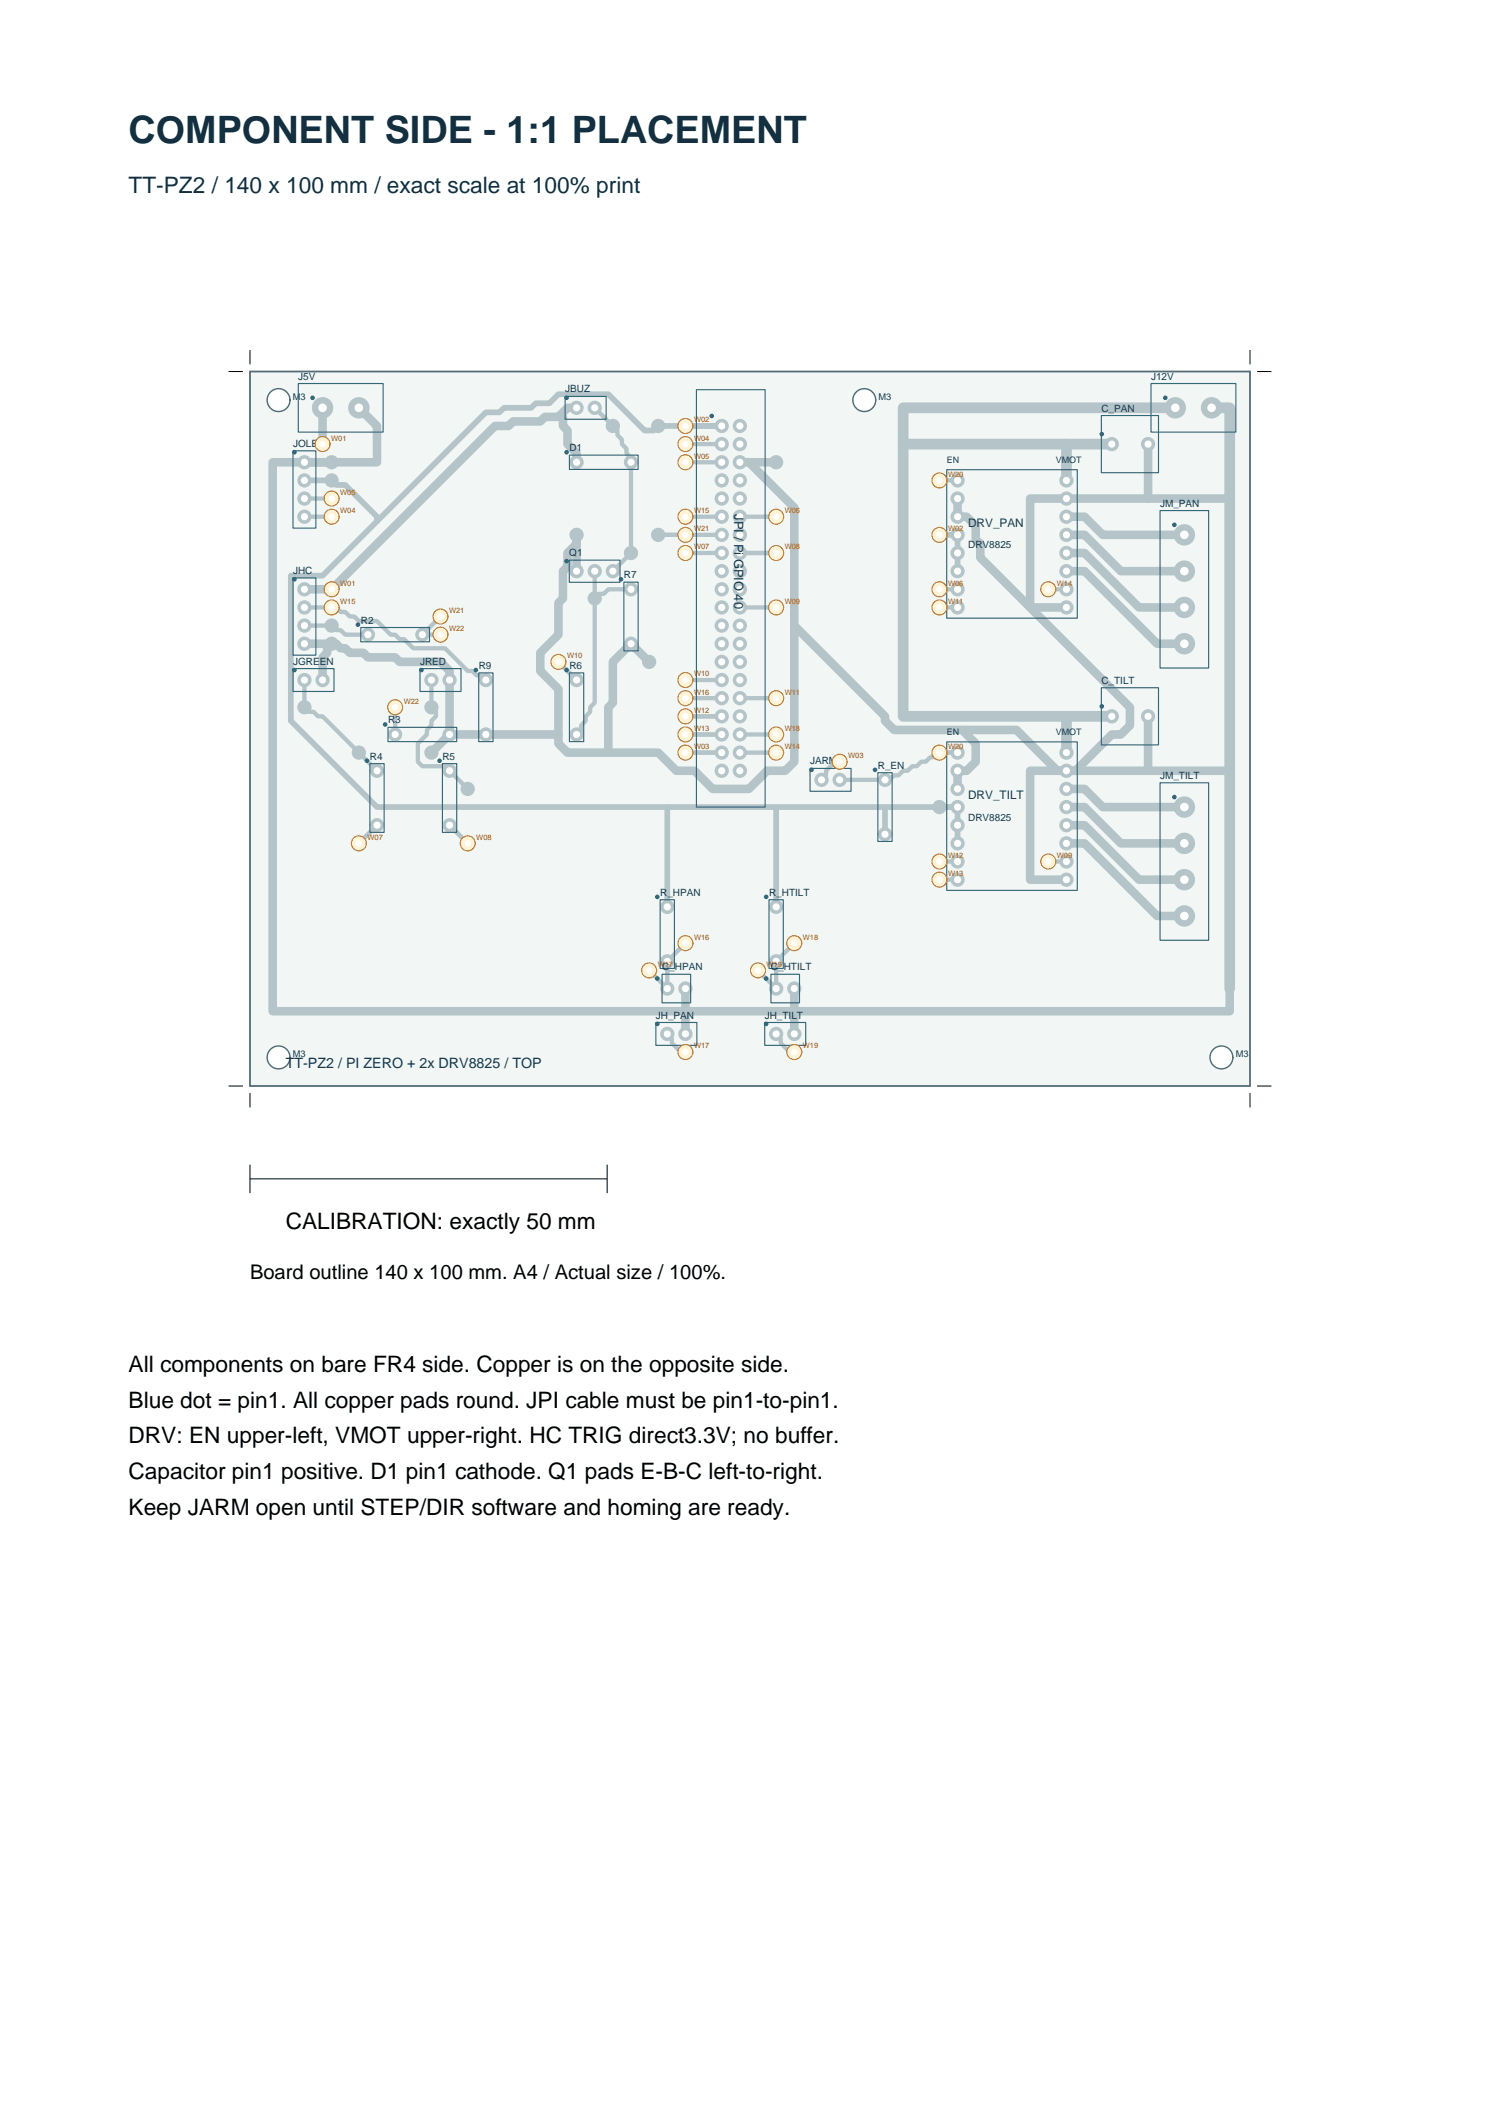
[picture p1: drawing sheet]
<svg xmlns="http://www.w3.org/2000/svg" width="210mm" height="297mm" viewBox="0 0 210 297" stroke-linecap="round" stroke-linejoin="round" font-family="sans-serif">
<path d="M35 52h140v100h-140z" fill-rule="evenodd" fill="#f2f7f5" stroke="#536c77" stroke-width=".25"/>
<path d="M164.5 57.1h-38.1v43.2h22.9v5M169.6 57.1h2.6v81.3M126.4 62.2h22.9v5M149.3 62.2h6.4M149.3 100.3h6.4" fill="none" stroke="#b4c4c8" stroke-width="1.5"/>
<g fill="none" stroke="#b4c4c8" stroke-width="1.2">
<path d="M45.2 57.1v5.1M50.2 57.1l2.6 2.5v5.1h-14.6v76.8h134v-3.1M78.8 58.3v1.3l.7 .7v1.9l1.2 1.2v1.3M80.7 57.1h-1.2l-1.3 1.2h-1.9l-.7 .7h-3.8l-.6 .6h-1.9l-22.2 22.2M42.6 64.7h3.8M103.6 64.7h5.1M104.9 64.7l6.3 6.3v35.6l-1.3 1.3h-2.5l-2.5 2.5h-5.1l-2.6-2.5h-2.5l-2.5-2.6h-12.7l-1.3-1.2v-7.7l-2.6-2.5v-2.5l2.6-2.6v-4.4l.6-.7v-3.8l.7-.6v-1.9l1.2-1.3v-1.2v5M134.1 72.3h1.2l1.3 1.3v1.9l.6 .6v1.9l21 21v2.5l-1.3 1.3h-1.2l-5.1 5.1h-2.6l-5.7-5.7h-17.1l-1.3-1.3v-.6l-12.7-12.7M134.1 69.8v1.9M149.3 72.3h2.5l2.6 2.6h11.4M149.3 74.9h2.5l5.1 5h8.9M149.3 77.4h2.5l7.7 7.6h6.3"/>
<path d="M149.3 79.9h2.5l10.2 10.2h3.8M160.7 62.2v7.6M172.2 69.8h-28v15.2h5.1M42.6 90.1h4.5l.6 .6h.6l.7 .7h1.9l.6 .6h3.8l.7 .6h5.7l1.2 1.3v.6M42.6 82.5h3.8M45.8 90.7v.7l-.6 .6v3.2M62.9 95.2v7M90.9 92.6l-2.6-2.5-2.5 2.5v5.8l-.6 .6v6.3M78.2 102.8h-15.3l-2.5 2.5M134.1 108.5v1.9M134.7 102.2l1.9 1.9v2.5l-1.3 1.3h-1.2M149.3 110.4h2.5l2.6 2.6h11.4"/>
<path d="M149.3 113h2.5l5.1 5h8.9M149.3 115.5h2.5l7.7 7.6h6.3M149.3 118h2.5l10.2 10.2h3.8M160.7 100.3v7.6M172.2 107.9h-28v15.2h5.1M96 138.4v6.3M111.2 138.4v6.3"/>
</g>
<path d="M92.2 59.6h8.8M42.6 67.2h3.8l.7 .7h1.2l4.5 4.4v.7M91.5 60.3h-1.3l-5-5.1h-7l-1.3 1.2h-1.9l-.6 .7h-3.8l-.7 .6h-1.9l-22.8 22.9h-4.5v20.3l12.1 12.1h81.3h-2.6M131.5 74.9h2.6M134.1 75.5v1.9M134.1 78v1.9M93.4 113v13.9M108.7 113v13.9M123.9 113v3.8M134.1 113.6v1.9M134.1 116.1v1.9" fill="none" stroke="#b4c4c8" stroke-width=".8"/>
<g fill="none" stroke="#b4c4c8" stroke-width=".6">
<path d="M83.3 57.1l2.5 2.5M42.6 72.3h3.8M42.6 69.8h3.8M83.3 79.9v18.5l-.7 .6v.6l-.6 .7v.6l-.6 .6v.7M86.4 60.3v.6l.7 .6v.7l.6 .6v.6l.6 .7v.6M88.3 65.3v12.1l-2.5 2.5M92.2 74.9h8.8M96 62.2h5M96 64.7h5M96 72.3h5M96 77.4h5M103.6 72.3h5.1"/>
<path d="M103.6 77.4h5.1M131.5 67.2h2.6M42.6 85h4.5l.6 .7h.6l.7 .6h.6l.6 .6h2.6l1.9 1.9h.6l.7 .7h.6l1.3 1.2h4.4l3.2 3.2h.6l.7 .6h.6l.6 .7M42.6 87.6h3.8M42.6 95.2v3.8M43.3 99.6h.6l.6 .7h.7l7.6 7.6M47.1 88.2h.6l.6 .6h3.2M55.3 99v3.8M60.4 95.2v3.8M61 99.6v.7l-.6 .6v.6l-.6 .7v.6l-1.3 1.3v2.5l.6 .6h3.2l3.2 3.2M61.7 86.3l-2.6 2.5h2.6M78.2 92.6l2.5 2.6"/>
<path d="M88.3 82.5h-3.1l-.7 .6h-.6M96 95.2h5M96 97.7h5M103.6 85h5.1M103.6 97.7h5.1M131.5 85h2.6M131.5 82.5h2.6M146.8 82.5h2.5M52.8 115.5l-2.6 2.5M62.9 115.5l2.6 2.5M96 100.3h5M96 102.8h5"/>
<path d="M96 105.3h5M103.6 102.8h5.1M103.6 105.3h5.1M117.6 106.6h-.7l-1.3 1.3v.6l-.6 .6M117.6 109.1h5.7M130.9 106h-.6l-.7 .6h-.6l-.7 .6h-.6l-.6 .7h-.7l-.6 .6h-.6l-.7 .6h-.6M131.5 105.3h2.6M93.4 135.2v3.2l-2.5-2.6M96 132l-2.6 2.6M108.7 135.2v3.2l-2.6-2.6M111.2 132l-2.5 2.6M131.5 120.6h2.6"/>
<path d="M131.5 123.1h2.6M146.8 120.6h2.5M93.4 144.7l.7 .6v.7l1.2 1.3h.7M108.7 144.7l.6 .6v.7l1.3 1.3h.6"/>
</g>
<circle cx="101" cy="59.6" r="1" fill="#b4c4c8"/>
<circle cx="101" cy="59.6" r=".5" fill="#fff"/>
<circle cx="103.6" cy="59.6" r="1" fill="#b4c4c8"/>
<circle cx="103.6" cy="59.6" r=".5" fill="#fff"/>
<circle cx="101" cy="62.2" r="1" fill="#b4c4c8"/>
<circle cx="101" cy="62.2" r=".5" fill="#fff"/>
<circle cx="103.6" cy="62.2" r="1" fill="#b4c4c8"/>
<circle cx="103.6" cy="62.2" r=".5" fill="#fff"/>
<circle cx="101" cy="64.7" r="1" fill="#b4c4c8"/>
<circle cx="101" cy="64.7" r=".5" fill="#fff"/>
<circle cx="103.6" cy="64.7" r="1" fill="#b4c4c8"/>
<circle cx="103.6" cy="64.7" r=".5" fill="#fff"/>
<circle cx="101" cy="67.2" r="1" fill="#b4c4c8"/>
<circle cx="101" cy="67.2" r=".5" fill="#fff"/>
<circle cx="103.6" cy="67.2" r="1" fill="#b4c4c8"/>
<circle cx="103.6" cy="67.2" r=".5" fill="#fff"/>
<circle cx="101" cy="69.8" r="1" fill="#b4c4c8"/>
<circle cx="101" cy="69.8" r=".5" fill="#fff"/>
<circle cx="103.6" cy="69.8" r="1" fill="#b4c4c8"/>
<circle cx="103.6" cy="69.8" r=".5" fill="#fff"/>
<circle cx="101" cy="72.3" r="1" fill="#b4c4c8"/>
<circle cx="101" cy="72.3" r=".5" fill="#fff"/>
<circle cx="103.6" cy="72.3" r="1" fill="#b4c4c8"/>
<circle cx="103.6" cy="72.3" r=".5" fill="#fff"/>
<circle cx="101" cy="74.9" r="1" fill="#b4c4c8"/>
<circle cx="101" cy="74.9" r=".5" fill="#fff"/>
<circle cx="103.6" cy="74.9" r="1" fill="#b4c4c8"/>
<circle cx="103.6" cy="74.9" r=".5" fill="#fff"/>
<circle cx="101" cy="77.4" r="1" fill="#b4c4c8"/>
<circle cx="101" cy="77.4" r=".5" fill="#fff"/>
<circle cx="103.6" cy="77.4" r="1" fill="#b4c4c8"/>
<circle cx="103.6" cy="77.4" r=".5" fill="#fff"/>
<circle cx="101" cy="79.9" r="1" fill="#b4c4c8"/>
<circle cx="101" cy="79.9" r=".5" fill="#fff"/>
<circle cx="103.6" cy="79.9" r="1" fill="#b4c4c8"/>
<circle cx="103.6" cy="79.9" r=".5" fill="#fff"/>
<circle cx="101" cy="82.5" r="1" fill="#b4c4c8"/>
<circle cx="101" cy="82.5" r=".5" fill="#fff"/>
<circle cx="103.6" cy="82.5" r="1" fill="#b4c4c8"/>
<circle cx="103.6" cy="82.5" r=".5" fill="#fff"/>
<circle cx="101" cy="85" r="1" fill="#b4c4c8"/>
<circle cx="101" cy="85" r=".5" fill="#fff"/>
<circle cx="103.6" cy="85" r="1" fill="#b4c4c8"/>
<circle cx="103.6" cy="85" r=".5" fill="#fff"/>
<circle cx="101" cy="87.6" r="1" fill="#b4c4c8"/>
<circle cx="101" cy="87.6" r=".5" fill="#fff"/>
<circle cx="103.6" cy="87.6" r="1" fill="#b4c4c8"/>
<circle cx="103.6" cy="87.6" r=".5" fill="#fff"/>
<circle cx="101" cy="90.1" r="1" fill="#b4c4c8"/>
<circle cx="101" cy="90.1" r=".5" fill="#fff"/>
<circle cx="103.6" cy="90.1" r="1" fill="#b4c4c8"/>
<circle cx="103.6" cy="90.1" r=".5" fill="#fff"/>
<circle cx="101" cy="92.6" r="1" fill="#b4c4c8"/>
<circle cx="101" cy="92.6" r=".5" fill="#fff"/>
<circle cx="103.6" cy="92.6" r="1" fill="#b4c4c8"/>
<circle cx="103.6" cy="92.6" r=".5" fill="#fff"/>
<circle cx="101" cy="95.2" r="1" fill="#b4c4c8"/>
<circle cx="101" cy="95.2" r=".5" fill="#fff"/>
<circle cx="103.6" cy="95.2" r="1" fill="#b4c4c8"/>
<circle cx="103.6" cy="95.2" r=".5" fill="#fff"/>
<circle cx="101" cy="97.7" r="1" fill="#b4c4c8"/>
<circle cx="101" cy="97.7" r=".5" fill="#fff"/>
<circle cx="103.6" cy="97.7" r="1" fill="#b4c4c8"/>
<circle cx="103.6" cy="97.7" r=".5" fill="#fff"/>
<circle cx="101" cy="100.3" r="1" fill="#b4c4c8"/>
<circle cx="101" cy="100.3" r=".5" fill="#fff"/>
<circle cx="103.6" cy="100.3" r="1" fill="#b4c4c8"/>
<circle cx="103.6" cy="100.3" r=".5" fill="#fff"/>
<circle cx="101" cy="102.8" r="1" fill="#b4c4c8"/>
<circle cx="101" cy="102.8" r=".5" fill="#fff"/>
<circle cx="103.6" cy="102.8" r="1" fill="#b4c4c8"/>
<circle cx="103.6" cy="102.8" r=".5" fill="#fff"/>
<circle cx="101" cy="105.3" r="1" fill="#b4c4c8"/>
<circle cx="101" cy="105.3" r=".5" fill="#fff"/>
<circle cx="103.6" cy="105.3" r="1" fill="#b4c4c8"/>
<circle cx="103.6" cy="105.3" r=".5" fill="#fff"/>
<circle cx="101" cy="107.9" r="1" fill="#b4c4c8"/>
<circle cx="101" cy="107.9" r=".5" fill="#fff"/>
<circle cx="103.6" cy="107.9" r="1" fill="#b4c4c8"/>
<circle cx="103.6" cy="107.9" r=".5" fill="#fff"/>
<circle cx="45.2" cy="57.1" r="1.5" fill="#b4c4c8"/>
<circle cx="45.2" cy="57.1" r=".6" fill="#fff"/>
<circle cx="50.2" cy="57.1" r="1.5" fill="#b4c4c8"/>
<circle cx="50.2" cy="57.1" r=".6" fill="#fff"/>
<circle cx="164.5" cy="57.1" r="1.5" fill="#b4c4c8"/>
<circle cx="164.5" cy="57.1" r=".6" fill="#fff"/>
<circle cx="169.6" cy="57.1" r="1.5" fill="#b4c4c8"/>
<circle cx="169.6" cy="57.1" r=".6" fill="#fff"/>
<circle cx="42.6" cy="64.7" r="1" fill="#b4c4c8"/>
<circle cx="42.6" cy="64.7" r=".5" fill="#fff"/>
<circle cx="42.6" cy="67.2" r="1" fill="#b4c4c8"/>
<circle cx="42.6" cy="67.2" r=".5" fill="#fff"/>
<circle cx="42.6" cy="69.8" r="1" fill="#b4c4c8"/>
<circle cx="42.6" cy="69.8" r=".5" fill="#fff"/>
<circle cx="42.6" cy="72.3" r="1" fill="#b4c4c8"/>
<circle cx="42.6" cy="72.3" r=".5" fill="#fff"/>
<circle cx="42.6" cy="82.5" r="1" fill="#b4c4c8"/>
<circle cx="42.6" cy="82.5" r=".5" fill="#fff"/>
<circle cx="42.6" cy="85" r="1" fill="#b4c4c8"/>
<circle cx="42.6" cy="85" r=".5" fill="#fff"/>
<circle cx="42.6" cy="87.6" r="1" fill="#b4c4c8"/>
<circle cx="42.6" cy="87.6" r=".5" fill="#fff"/>
<circle cx="42.6" cy="90.1" r="1" fill="#b4c4c8"/>
<circle cx="42.6" cy="90.1" r=".5" fill="#fff"/>
<circle cx="42.6" cy="95.2" r="1" fill="#b4c4c8"/>
<circle cx="42.6" cy="95.2" r=".5" fill="#fff"/>
<circle cx="45.2" cy="95.2" r="1" fill="#b4c4c8"/>
<circle cx="45.2" cy="95.2" r=".5" fill="#fff"/>
<circle cx="60.4" cy="95.2" r="1" fill="#b4c4c8"/>
<circle cx="60.4" cy="95.2" r=".5" fill="#fff"/>
<circle cx="62.9" cy="95.2" r="1" fill="#b4c4c8"/>
<circle cx="62.9" cy="95.2" r=".5" fill="#fff"/>
<circle cx="80.7" cy="57.1" r="1" fill="#b4c4c8"/>
<circle cx="80.7" cy="57.1" r=".5" fill="#fff"/>
<circle cx="83.3" cy="57.1" r="1" fill="#b4c4c8"/>
<circle cx="83.3" cy="57.1" r=".5" fill="#fff"/>
<circle cx="51.5" cy="88.8" r="1" fill="#b4c4c8"/>
<circle cx="51.5" cy="88.8" r=".5" fill="#fff"/>
<circle cx="59.1" cy="88.8" r="1" fill="#b4c4c8"/>
<circle cx="59.1" cy="88.8" r=".5" fill="#fff"/>
<circle cx="55.3" cy="102.8" r="1" fill="#b4c4c8"/>
<circle cx="55.3" cy="102.8" r=".5" fill="#fff"/>
<circle cx="62.9" cy="102.8" r="1" fill="#b4c4c8"/>
<circle cx="62.9" cy="102.8" r=".5" fill="#fff"/>
<circle cx="52.8" cy="107.9" r="1" fill="#b4c4c8"/>
<circle cx="52.8" cy="107.9" r=".5" fill="#fff"/>
<circle cx="52.8" cy="115.5" r="1" fill="#b4c4c8"/>
<circle cx="52.8" cy="115.5" r=".5" fill="#fff"/>
<circle cx="62.9" cy="107.9" r="1" fill="#b4c4c8"/>
<circle cx="62.9" cy="107.9" r=".5" fill="#fff"/>
<circle cx="62.9" cy="115.5" r="1" fill="#b4c4c8"/>
<circle cx="62.9" cy="115.5" r=".5" fill="#fff"/>
<circle cx="80.7" cy="95.2" r="1" fill="#b4c4c8"/>
<circle cx="80.7" cy="95.2" r=".5" fill="#fff"/>
<circle cx="80.7" cy="102.8" r="1" fill="#b4c4c8"/>
<circle cx="80.7" cy="102.8" r=".5" fill="#fff"/>
<circle cx="88.3" cy="82.5" r="1" fill="#b4c4c8"/>
<circle cx="88.3" cy="82.5" r=".5" fill="#fff"/>
<circle cx="88.3" cy="90.1" r="1" fill="#b4c4c8"/>
<circle cx="88.3" cy="90.1" r=".5" fill="#fff"/>
<circle cx="68" cy="95.2" r="1" fill="#b4c4c8"/>
<circle cx="68" cy="95.2" r=".5" fill="#fff"/>
<circle cx="68" cy="102.8" r="1" fill="#b4c4c8"/>
<circle cx="68" cy="102.8" r=".5" fill="#fff"/>
<circle cx="80.7" cy="79.9" r="1" fill="#b4c4c8"/>
<circle cx="80.7" cy="79.9" r=".5" fill="#fff"/>
<circle cx="83.3" cy="79.9" r="1" fill="#b4c4c8"/>
<circle cx="83.3" cy="79.9" r=".5" fill="#fff"/>
<circle cx="85.8" cy="79.9" r="1" fill="#b4c4c8"/>
<circle cx="85.8" cy="79.9" r=".5" fill="#fff"/>
<circle cx="80.7" cy="64.7" r="1" fill="#b4c4c8"/>
<circle cx="80.7" cy="64.7" r=".5" fill="#fff"/>
<circle cx="88.3" cy="64.7" r="1" fill="#b4c4c8"/>
<circle cx="88.3" cy="64.7" r=".5" fill="#fff"/>
<circle cx="134.1" cy="67.2" r="1" fill="#b4c4c8"/>
<circle cx="134.1" cy="67.2" r=".5" fill="#fff"/>
<circle cx="149.3" cy="67.2" r="1" fill="#b4c4c8"/>
<circle cx="149.3" cy="67.2" r=".5" fill="#fff"/>
<circle cx="134.1" cy="69.8" r="1" fill="#b4c4c8"/>
<circle cx="134.1" cy="69.8" r=".5" fill="#fff"/>
<circle cx="149.3" cy="69.8" r="1" fill="#b4c4c8"/>
<circle cx="149.3" cy="69.8" r=".5" fill="#fff"/>
<circle cx="134.1" cy="72.3" r="1" fill="#b4c4c8"/>
<circle cx="134.1" cy="72.3" r=".5" fill="#fff"/>
<circle cx="149.3" cy="72.3" r="1" fill="#b4c4c8"/>
<circle cx="149.3" cy="72.3" r=".5" fill="#fff"/>
<circle cx="134.1" cy="74.9" r="1" fill="#b4c4c8"/>
<circle cx="134.1" cy="74.9" r=".5" fill="#fff"/>
<circle cx="149.3" cy="74.9" r="1" fill="#b4c4c8"/>
<circle cx="149.3" cy="74.9" r=".5" fill="#fff"/>
<circle cx="134.1" cy="77.4" r="1" fill="#b4c4c8"/>
<circle cx="134.1" cy="77.4" r=".5" fill="#fff"/>
<circle cx="149.3" cy="77.4" r="1" fill="#b4c4c8"/>
<circle cx="149.3" cy="77.4" r=".5" fill="#fff"/>
<circle cx="134.1" cy="79.9" r="1" fill="#b4c4c8"/>
<circle cx="134.1" cy="79.9" r=".5" fill="#fff"/>
<circle cx="149.3" cy="79.9" r="1" fill="#b4c4c8"/>
<circle cx="149.3" cy="79.9" r=".5" fill="#fff"/>
<circle cx="134.1" cy="82.5" r="1" fill="#b4c4c8"/>
<circle cx="134.1" cy="82.5" r=".5" fill="#fff"/>
<circle cx="149.3" cy="82.5" r="1" fill="#b4c4c8"/>
<circle cx="149.3" cy="82.5" r=".5" fill="#fff"/>
<circle cx="134.1" cy="85" r="1" fill="#b4c4c8"/>
<circle cx="134.1" cy="85" r=".5" fill="#fff"/>
<circle cx="149.3" cy="85" r="1" fill="#b4c4c8"/>
<circle cx="149.3" cy="85" r=".5" fill="#fff"/>
<circle cx="165.8" cy="74.9" r="1.5" fill="#b4c4c8"/>
<circle cx="165.8" cy="74.9" r=".6" fill="#fff"/>
<circle cx="165.8" cy="79.9" r="1.5" fill="#b4c4c8"/>
<circle cx="165.8" cy="79.9" r=".6" fill="#fff"/>
<circle cx="165.8" cy="85" r="1.5" fill="#b4c4c8"/>
<circle cx="165.8" cy="85" r=".6" fill="#fff"/>
<circle cx="165.8" cy="90.1" r="1.5" fill="#b4c4c8"/>
<circle cx="165.8" cy="90.1" r=".6" fill="#fff"/>
<circle cx="155.6" cy="62.2" r="1" fill="#b4c4c8"/>
<circle cx="155.6" cy="62.2" r=".5" fill="#fff"/>
<circle cx="160.7" cy="62.2" r="1" fill="#b4c4c8"/>
<circle cx="160.7" cy="62.2" r=".5" fill="#fff"/>
<circle cx="134.1" cy="105.3" r="1" fill="#b4c4c8"/>
<circle cx="134.1" cy="105.3" r=".5" fill="#fff"/>
<circle cx="149.3" cy="105.3" r="1" fill="#b4c4c8"/>
<circle cx="149.3" cy="105.3" r=".5" fill="#fff"/>
<circle cx="134.1" cy="107.9" r="1" fill="#b4c4c8"/>
<circle cx="134.1" cy="107.9" r=".5" fill="#fff"/>
<circle cx="149.3" cy="107.9" r="1" fill="#b4c4c8"/>
<circle cx="149.3" cy="107.9" r=".5" fill="#fff"/>
<circle cx="134.1" cy="110.4" r="1" fill="#b4c4c8"/>
<circle cx="134.1" cy="110.4" r=".5" fill="#fff"/>
<circle cx="149.3" cy="110.4" r="1" fill="#b4c4c8"/>
<circle cx="149.3" cy="110.4" r=".5" fill="#fff"/>
<circle cx="134.1" cy="113" r="1" fill="#b4c4c8"/>
<circle cx="134.1" cy="113" r=".5" fill="#fff"/>
<circle cx="149.3" cy="113" r="1" fill="#b4c4c8"/>
<circle cx="149.3" cy="113" r=".5" fill="#fff"/>
<circle cx="134.1" cy="115.5" r="1" fill="#b4c4c8"/>
<circle cx="134.1" cy="115.5" r=".5" fill="#fff"/>
<circle cx="149.3" cy="115.5" r="1" fill="#b4c4c8"/>
<circle cx="149.3" cy="115.5" r=".5" fill="#fff"/>
<circle cx="134.1" cy="118" r="1" fill="#b4c4c8"/>
<circle cx="134.1" cy="118" r=".5" fill="#fff"/>
<circle cx="149.3" cy="118" r="1" fill="#b4c4c8"/>
<circle cx="149.3" cy="118" r=".5" fill="#fff"/>
<circle cx="134.1" cy="120.6" r="1" fill="#b4c4c8"/>
<circle cx="134.1" cy="120.6" r=".5" fill="#fff"/>
<circle cx="149.3" cy="120.6" r="1" fill="#b4c4c8"/>
<circle cx="149.3" cy="120.6" r=".5" fill="#fff"/>
<circle cx="134.1" cy="123.1" r="1" fill="#b4c4c8"/>
<circle cx="134.1" cy="123.1" r=".5" fill="#fff"/>
<circle cx="149.3" cy="123.1" r="1" fill="#b4c4c8"/>
<circle cx="149.3" cy="123.1" r=".5" fill="#fff"/>
<circle cx="165.8" cy="113" r="1.5" fill="#b4c4c8"/>
<circle cx="165.8" cy="113" r=".6" fill="#fff"/>
<circle cx="165.8" cy="118" r="1.5" fill="#b4c4c8"/>
<circle cx="165.8" cy="118" r=".6" fill="#fff"/>
<circle cx="165.8" cy="123.1" r="1.5" fill="#b4c4c8"/>
<circle cx="165.8" cy="123.1" r=".6" fill="#fff"/>
<circle cx="165.8" cy="128.2" r="1.5" fill="#b4c4c8"/>
<circle cx="165.8" cy="128.2" r=".6" fill="#fff"/>
<circle cx="155.6" cy="100.3" r="1" fill="#b4c4c8"/>
<circle cx="155.6" cy="100.3" r=".5" fill="#fff"/>
<circle cx="160.7" cy="100.3" r="1" fill="#b4c4c8"/>
<circle cx="160.7" cy="100.3" r=".5" fill="#fff"/>
<circle cx="115" cy="109.2" r="1" fill="#b4c4c8"/>
<circle cx="115" cy="109.1" r=".5" fill="#fff"/>
<circle cx="117.5" cy="109.2" r="1" fill="#b4c4c8"/>
<circle cx="117.5" cy="109.1" r=".5" fill="#fff"/>
<circle cx="123.9" cy="109.2" r="1" fill="#b4c4c8"/>
<circle cx="123.9" cy="109.1" r=".5" fill="#fff"/>
<circle cx="123.9" cy="116.8" r="1" fill="#b4c4c8"/>
<circle cx="123.9" cy="116.8" r=".5" fill="#fff"/>
<circle cx="93.4" cy="126.9" r="1" fill="#b4c4c8"/>
<circle cx="93.4" cy="126.9" r=".5" fill="#fff"/>
<circle cx="93.4" cy="134.6" r="1" fill="#b4c4c8"/>
<circle cx="93.4" cy="134.6" r=".5" fill="#fff"/>
<circle cx="93.4" cy="138.4" r="1" fill="#b4c4c8"/>
<circle cx="93.4" cy="138.4" r=".5" fill="#fff"/>
<circle cx="96" cy="138.4" r="1" fill="#b4c4c8"/>
<circle cx="96" cy="138.4" r=".5" fill="#fff"/>
<circle cx="93.4" cy="144.7" r="1" fill="#b4c4c8"/>
<circle cx="93.4" cy="144.7" r=".5" fill="#fff"/>
<circle cx="96" cy="144.7" r="1" fill="#b4c4c8"/>
<circle cx="96" cy="144.7" r=".5" fill="#fff"/>
<circle cx="108.7" cy="126.9" r="1" fill="#b4c4c8"/>
<circle cx="108.7" cy="126.9" r=".5" fill="#fff"/>
<circle cx="108.7" cy="134.6" r="1" fill="#b4c4c8"/>
<circle cx="108.7" cy="134.6" r=".5" fill="#fff"/>
<circle cx="108.7" cy="138.4" r="1" fill="#b4c4c8"/>
<circle cx="108.7" cy="138.4" r=".5" fill="#fff"/>
<circle cx="111.2" cy="138.4" r="1" fill="#b4c4c8"/>
<circle cx="111.2" cy="138.4" r=".5" fill="#fff"/>
<circle cx="108.7" cy="144.7" r="1" fill="#b4c4c8"/>
<circle cx="108.7" cy="144.7" r=".5" fill="#fff"/>
<circle cx="111.2" cy="144.7" r="1" fill="#b4c4c8"/>
<circle cx="111.2" cy="144.7" r=".5" fill="#fff"/>
<circle cx="96" cy="59.6" r="1" fill="#b4c4c8"/>
<circle cx="96" cy="59.6" r=".5" fill="#fff"/>
<circle cx="96" cy="62.2" r="1" fill="#b4c4c8"/>
<circle cx="96" cy="62.2" r=".5" fill="#fff"/>
<circle cx="96" cy="64.7" r="1" fill="#b4c4c8"/>
<circle cx="96" cy="64.7" r=".5" fill="#fff"/>
<g fill="#b4c4c8">
<circle cx="108.7" cy="64.7" r="1"/>
<circle cx="96" cy="72.3" r="1"/>
</g>
<circle cx="96" cy="72.3" r=".5" fill="#fff"/>
<circle cx="108.7" cy="72.3" r="1" fill="#b4c4c8"/>
<circle cx="108.7" cy="72.3" r=".5" fill="#fff"/>
<circle cx="96" cy="74.9" r="1" fill="#b4c4c8"/>
<circle cx="96" cy="74.9" r=".5" fill="#fff"/>
<circle cx="96" cy="77.4" r="1" fill="#b4c4c8"/>
<circle cx="96" cy="77.4" r=".5" fill="#fff"/>
<circle cx="108.7" cy="77.4" r="1" fill="#b4c4c8"/>
<circle cx="108.7" cy="77.4" r=".5" fill="#fff"/>
<circle cx="108.7" cy="85" r="1" fill="#b4c4c8"/>
<circle cx="108.7" cy="85" r=".5" fill="#fff"/>
<circle cx="96" cy="95.2" r="1" fill="#b4c4c8"/>
<circle cx="96" cy="95.2" r=".5" fill="#fff"/>
<circle cx="96" cy="97.7" r="1" fill="#b4c4c8"/>
<circle cx="96" cy="97.7" r=".5" fill="#fff"/>
<circle cx="108.7" cy="97.7" r="1" fill="#b4c4c8"/>
<circle cx="108.7" cy="97.7" r=".5" fill="#fff"/>
<circle cx="96" cy="100.3" r="1" fill="#b4c4c8"/>
<circle cx="96" cy="100.3" r=".5" fill="#fff"/>
<circle cx="96" cy="102.8" r="1" fill="#b4c4c8"/>
<circle cx="96" cy="102.8" r=".5" fill="#fff"/>
<circle cx="108.7" cy="102.8" r="1" fill="#b4c4c8"/>
<circle cx="108.7" cy="102.8" r=".5" fill="#fff"/>
<circle cx="96" cy="105.3" r="1" fill="#b4c4c8"/>
<circle cx="96" cy="105.3" r=".5" fill="#fff"/>
<circle cx="108.7" cy="105.3" r="1" fill="#b4c4c8"/>
<circle cx="108.7" cy="105.3" r=".5" fill="#fff"/>
<circle cx="146.8" cy="82.5" r="1" fill="#b4c4c8"/>
<circle cx="146.8" cy="82.5" r=".5" fill="#fff"/>
<circle cx="131.5" cy="67.2" r="1" fill="#b4c4c8"/>
<circle cx="131.5" cy="67.2" r=".5" fill="#fff"/>
<circle cx="131.5" cy="82.5" r="1" fill="#b4c4c8"/>
<circle cx="131.5" cy="82.5" r=".5" fill="#fff"/>
<circle cx="131.5" cy="85" r="1" fill="#b4c4c8"/>
<circle cx="131.5" cy="85" r=".5" fill="#fff"/>
<circle cx="131.5" cy="74.9" r="1" fill="#b4c4c8"/>
<circle cx="131.5" cy="74.9" r=".5" fill="#fff"/>
<circle cx="146.8" cy="120.6" r="1" fill="#b4c4c8"/>
<circle cx="146.8" cy="120.6" r=".5" fill="#fff"/>
<circle cx="131.5" cy="105.3" r="1" fill="#b4c4c8"/>
<circle cx="131.5" cy="105.3" r=".5" fill="#fff"/>
<circle cx="131.5" cy="120.6" r="1" fill="#b4c4c8"/>
<circle cx="131.5" cy="120.6" r=".5" fill="#fff"/>
<circle cx="131.5" cy="123.1" r="1" fill="#b4c4c8"/>
<circle cx="131.5" cy="123.1" r=".5" fill="#fff"/>
<g fill="#b4c4c8">
<circle cx="131.5" cy="113" r="1"/>
<circle cx="46.4" cy="64.7" r="1"/>
<circle cx="46.4" cy="67.2" r="1"/>
<circle cx="46.4" cy="69.8" r="1"/>
</g>
<circle cx="46.4" cy="69.8" r=".5" fill="#fff"/>
<circle cx="46.4" cy="72.3" r="1" fill="#b4c4c8"/>
<circle cx="46.4" cy="72.3" r=".5" fill="#fff"/>
<circle cx="46.4" cy="82.5" r="1" fill="#b4c4c8"/>
<circle cx="46.4" cy="82.5" r=".5" fill="#fff"/>
<circle cx="46.4" cy="85" r="1" fill="#b4c4c8"/>
<circle cx="46.4" cy="85" r=".5" fill="#fff"/>
<g fill="#b4c4c8">
<circle cx="46.4" cy="87.6" r="1"/>
<circle cx="46.4" cy="90.1" r="1"/>
<circle cx="42.6" cy="99" r="1"/>
<circle cx="60.4" cy="99" r="1"/>
<circle cx="61.7" cy="86.3" r="1"/>
</g>
<circle cx="61.7" cy="86.3" r=".5" fill="#fff"/>
<circle cx="55.3" cy="99" r="1" fill="#b4c4c8"/>
<circle cx="55.3" cy="99" r=".5" fill="#fff"/>
<g fill="#b4c4c8">
<circle cx="85.8" cy="59.6" r="1"/>
<circle cx="88.3" cy="77.4" r="1"/>
<circle cx="83.3" cy="83.8" r="1"/>
<circle cx="78.2" cy="92.6" r="1"/>
</g>
<circle cx="78.2" cy="92.6" r=".5" fill="#fff"/>
<g fill="#b4c4c8">
<circle cx="50.2" cy="105.3" r="1"/>
<circle cx="65.5" cy="110.4" r="1"/>
<circle cx="50.2" cy="118" r="1"/>
</g>
<circle cx="50.2" cy="118" r=".5" fill="#fff"/>
<circle cx="65.5" cy="118" r="1" fill="#b4c4c8"/>
<circle cx="65.5" cy="118" r=".5" fill="#fff"/>
<g fill="#b4c4c8">
<circle cx="80.7" cy="74.9" r="1"/>
<circle cx="60.4" cy="105.3" r="1"/>
<circle cx="90.9" cy="92.6" r="1"/>
<circle cx="45.2" cy="62.2" r="1"/>
</g>
<circle cx="45.2" cy="62.2" r=".5" fill="#fff"/>
<g fill="#b4c4c8">
<circle cx="92.1" cy="59.6" r="1"/>
<circle cx="92.1" cy="74.9" r="1"/>
<circle cx="117.5" cy="106.6" r="1"/>
</g>
<circle cx="117.5" cy="106.6" r=".5" fill="#fff"/>
<circle cx="96" cy="132" r="1" fill="#b4c4c8"/>
<circle cx="96" cy="132" r=".5" fill="#fff"/>
<circle cx="96" cy="147.3" r="1" fill="#b4c4c8"/>
<circle cx="96" cy="147.3" r=".5" fill="#fff"/>
<circle cx="90.9" cy="135.8" r="1" fill="#b4c4c8"/>
<circle cx="90.9" cy="135.8" r=".5" fill="#fff"/>
<circle cx="111.2" cy="132" r="1" fill="#b4c4c8"/>
<circle cx="111.2" cy="132" r=".5" fill="#fff"/>
<circle cx="111.2" cy="147.3" r="1" fill="#b4c4c8"/>
<circle cx="111.2" cy="147.3" r=".5" fill="#fff"/>
<circle cx="106.1" cy="135.8" r="1" fill="#b4c4c8"/>
<circle cx="106.1" cy="135.8" r=".5" fill="#fff"/>
<circle cx="61.7" cy="88.8" r="1" fill="#b4c4c8"/>
<circle cx="61.7" cy="88.8" r=".5" fill="#fff"/>
<g fill="#fff" stroke="#536c77" stroke-width=".2">
<circle cx="39" cy="56" r="1.6"/>
<circle cx="121" cy="56" r="1.6"/>
<circle cx="39" cy="148" r="1.6"/>
<circle cx="171" cy="148" r="1.6"/>
</g>
<path d="M97.5 54.5h9.6v58.5h-9.6z" fill="none" stroke="#326879" stroke-width=".16"/>
<circle cx="99.6" cy="58.2" r=".32" fill="#16569b"/>
<path d="M41.8 53.7h11.8v6.8h-11.8z" fill="none" stroke="#326879" stroke-width=".16"/>
<circle cx="43.8" cy="55.7" r=".32" fill="#16569b"/>
<path d="M161.1 53.7h11.9v6.8h-11.9z" fill="none" stroke="#326879" stroke-width=".16"/>
<circle cx="163.1" cy="55.7" r=".32" fill="#16569b"/>
<path d="M41 63.1h3.2v10.8h-3.2z" fill="none" stroke="#326879" stroke-width=".16"/>
<circle cx="41.2" cy="63.3" r=".32" fill="#16569b"/>
<path d="M41 80.9h3.2v10.8h-3.2z" fill="none" stroke="#326879" stroke-width=".16"/>
<circle cx="41.2" cy="81.1" r=".32" fill="#16569b"/>
<path d="M41 93.6h5.8v3.2h-5.8z" fill="none" stroke="#326879" stroke-width=".16"/>
<circle cx="41.2" cy="93.8" r=".32" fill="#16569b"/>
<path d="M58.8 93.6h5.7v3.2h-5.7z" fill="none" stroke="#326879" stroke-width=".16"/>
<circle cx="59" cy="93.8" r=".32" fill="#16569b"/>
<path d="M79.1 55.5h5.8v3.2h-5.8z" fill="none" stroke="#326879" stroke-width=".16"/>
<circle cx="79.3" cy="55.7" r=".32" fill="#16569b"/>
<path d="M50.5 87.8h9.6v2h-9.6z" fill="none" stroke="#326879" stroke-width=".16"/>
<circle cx="50.1" cy="87.4" r=".32" fill="#16569b"/>
<path d="M54.3 101.8h9.6v2h-9.6z" fill="none" stroke="#326879" stroke-width=".16"/>
<circle cx="53.9" cy="101.4" r=".32" fill="#16569b"/>
<path d="M51.8 106.9h2v9.6h-2z" fill="none" stroke="#326879" stroke-width=".16"/>
<circle cx="51.4" cy="106.5" r=".32" fill="#16569b"/>
<path d="M61.9 106.9h2v9.6h-2z" fill="none" stroke="#326879" stroke-width=".16"/>
<circle cx="61.5" cy="106.5" r=".32" fill="#16569b"/>
<path d="M79.7 94.2h2v9.6h-2z" fill="none" stroke="#326879" stroke-width=".16"/>
<circle cx="79.3" cy="93.8" r=".32" fill="#16569b"/>
<path d="M87.3 81.5h2v9.6h-2z" fill="none" stroke="#326879" stroke-width=".16"/>
<circle cx="86.9" cy="81.1" r=".32" fill="#16569b"/>
<path d="M67 94.2h2v9.6h-2z" fill="none" stroke="#326879" stroke-width=".16"/>
<circle cx="66.6" cy="93.8" r=".32" fill="#16569b"/>
<path d="M79.7 78.4h7.1v3.1h-7.1z" fill="none" stroke="#326879" stroke-width=".16"/>
<circle cx="79.3" cy="78.5" r=".32" fill="#16569b"/>
<path d="M79.7 63.7h9.6v2h-9.6z" fill="none" stroke="#326879" stroke-width=".16"/>
<circle cx="79.3" cy="63.3" r=".32" fill="#16569b"/>
<path d="M132.5 65.7h18.3v20.8h-18.3zM162.4 71.5h6.8v22h-6.8z" fill="none" stroke="#326879" stroke-width=".16"/>
<circle cx="164.4" cy="73.5" r=".32" fill="#16569b"/>
<path d="M154.2 58.2h8v8h-8z" fill="none" stroke="#326879" stroke-width=".16"/>
<circle cx="154.2" cy="60.8" r=".32" fill="#16569b"/>
<path d="M132.5 103.8h18.3v20.8h-18.3zM162.4 109.6h6.8v22h-6.8z" fill="none" stroke="#326879" stroke-width=".16"/>
<circle cx="164.4" cy="111.6" r=".32" fill="#16569b"/>
<path d="M154.2 96.3h8v8h-8z" fill="none" stroke="#326879" stroke-width=".16"/>
<circle cx="154.2" cy="98.9" r=".32" fill="#16569b"/>
<path d="M113.4 107.5h5.8v3.2h-5.8z" fill="none" stroke="#326879" stroke-width=".16"/>
<circle cx="113.6" cy="107.7" r=".32" fill="#16569b"/>
<path d="M122.9 108.1h2v9.7h-2z" fill="none" stroke="#326879" stroke-width=".16"/>
<circle cx="122.5" cy="107.7" r=".32" fill="#16569b"/>
<path d="M92.4 125.9h2v9.7h-2z" fill="none" stroke="#326879" stroke-width=".16"/>
<circle cx="92" cy="125.5" r=".32" fill="#16569b"/>
<path d="M92.7 136.4h4v4h-4z" fill="none" stroke="#326879" stroke-width=".16"/>
<circle cx="92" cy="137" r=".32" fill="#16569b"/>
<path d="M91.8 143.1h5.8v3.2h-5.8z" fill="none" stroke="#326879" stroke-width=".16"/>
<circle cx="92" cy="143.3" r=".32" fill="#16569b"/>
<path d="M107.7 125.9h2v9.7h-2z" fill="none" stroke="#326879" stroke-width=".16"/>
<circle cx="107.3" cy="125.5" r=".32" fill="#16569b"/>
<path d="M107.9 136.4h4v4h-4z" fill="none" stroke="#326879" stroke-width=".16"/>
<circle cx="107.3" cy="137" r=".32" fill="#16569b"/>
<path d="M107.1 143.1h5.7v3.2h-5.7z" fill="none" stroke="#326879" stroke-width=".16"/>
<circle cx="107.3" cy="143.3" r=".32" fill="#16569b"/>
<circle cx="46.4" cy="82.5" r="1.05" fill="#fff3d5" stroke="#cf7819" stroke-width=".15"/>
<circle cx="46.4" cy="82.5" r=".45" fill="#fff"/>
<circle cx="45.2" cy="62.2" r="1.05" fill="#fff3d5" stroke="#cf7819" stroke-width=".15"/>
<circle cx="45.2" cy="62.2" r=".45" fill="#fff"/>
<circle cx="131.5" cy="74.9" r="1.05" fill="#fff3d5" stroke="#cf7819" stroke-width=".15"/>
<circle cx="131.5" cy="74.9" r=".45" fill="#fff"/>
<circle cx="96" cy="59.6" r="1.05" fill="#fff3d5" stroke="#cf7819" stroke-width=".15"/>
<circle cx="96" cy="59.6" r=".45" fill="#fff"/>
<circle cx="117.5" cy="106.6" r="1.05" fill="#fff3d5" stroke="#cf7819" stroke-width=".15"/>
<circle cx="117.5" cy="106.6" r=".45" fill="#fff"/>
<circle cx="96" cy="105.3" r="1.05" fill="#fff3d5" stroke="#cf7819" stroke-width=".15"/>
<circle cx="96" cy="105.3" r=".45" fill="#fff"/>
<circle cx="46.4" cy="72.3" r="1.05" fill="#fff3d5" stroke="#cf7819" stroke-width=".15"/>
<circle cx="46.4" cy="72.3" r=".45" fill="#fff"/>
<circle cx="96" cy="62.2" r="1.05" fill="#fff3d5" stroke="#cf7819" stroke-width=".15"/>
<circle cx="96" cy="62.2" r=".45" fill="#fff"/>
<circle cx="46.4" cy="69.8" r="1.05" fill="#fff3d5" stroke="#cf7819" stroke-width=".15"/>
<circle cx="46.4" cy="69.8" r=".45" fill="#fff"/>
<circle cx="96" cy="64.7" r="1.05" fill="#fff3d5" stroke="#cf7819" stroke-width=".15"/>
<circle cx="96" cy="64.7" r=".45" fill="#fff"/>
<circle cx="131.5" cy="82.5" r="1.05" fill="#fff3d5" stroke="#cf7819" stroke-width=".15"/>
<circle cx="131.5" cy="82.5" r=".45" fill="#fff"/>
<circle cx="108.7" cy="72.3" r="1.05" fill="#fff3d5" stroke="#cf7819" stroke-width=".15"/>
<circle cx="108.7" cy="72.3" r=".45" fill="#fff"/>
<circle cx="50.2" cy="118" r="1.05" fill="#fff3d5" stroke="#cf7819" stroke-width=".15"/>
<circle cx="50.2" cy="118" r=".45" fill="#fff"/>
<circle cx="96" cy="77.4" r="1.05" fill="#fff3d5" stroke="#cf7819" stroke-width=".15"/>
<circle cx="96" cy="77.4" r=".45" fill="#fff"/>
<circle cx="65.5" cy="118" r="1.05" fill="#fff3d5" stroke="#cf7819" stroke-width=".15"/>
<circle cx="65.5" cy="118" r=".45" fill="#fff"/>
<circle cx="108.7" cy="77.4" r="1.05" fill="#fff3d5" stroke="#cf7819" stroke-width=".15"/>
<circle cx="108.7" cy="77.4" r=".45" fill="#fff"/>
<circle cx="146.8" cy="120.6" r="1.05" fill="#fff3d5" stroke="#cf7819" stroke-width=".15"/>
<circle cx="146.8" cy="120.6" r=".45" fill="#fff"/>
<circle cx="108.7" cy="85" r="1.05" fill="#fff3d5" stroke="#cf7819" stroke-width=".15"/>
<circle cx="108.7" cy="85" r=".45" fill="#fff"/>
<circle cx="78.2" cy="92.6" r="1.05" fill="#fff3d5" stroke="#cf7819" stroke-width=".15"/>
<circle cx="78.2" cy="92.6" r=".45" fill="#fff"/>
<circle cx="96" cy="95.2" r="1.05" fill="#fff3d5" stroke="#cf7819" stroke-width=".15"/>
<circle cx="96" cy="95.2" r=".45" fill="#fff"/>
<circle cx="131.5" cy="85" r="1.05" fill="#fff3d5" stroke="#cf7819" stroke-width=".15"/>
<circle cx="131.5" cy="85" r=".45" fill="#fff"/>
<circle cx="108.7" cy="97.7" r="1.05" fill="#fff3d5" stroke="#cf7819" stroke-width=".15"/>
<circle cx="108.7" cy="97.7" r=".45" fill="#fff"/>
<circle cx="131.5" cy="120.6" r="1.05" fill="#fff3d5" stroke="#cf7819" stroke-width=".15"/>
<circle cx="131.5" cy="120.6" r=".45" fill="#fff"/>
<circle cx="96" cy="100.3" r="1.05" fill="#fff3d5" stroke="#cf7819" stroke-width=".15"/>
<circle cx="96" cy="100.3" r=".45" fill="#fff"/>
<circle cx="131.5" cy="123.1" r="1.05" fill="#fff3d5" stroke="#cf7819" stroke-width=".15"/>
<circle cx="131.5" cy="123.1" r=".45" fill="#fff"/>
<circle cx="96" cy="102.8" r="1.05" fill="#fff3d5" stroke="#cf7819" stroke-width=".15"/>
<circle cx="96" cy="102.8" r=".45" fill="#fff"/>
<circle cx="146.8" cy="82.5" r="1.05" fill="#fff3d5" stroke="#cf7819" stroke-width=".15"/>
<circle cx="146.8" cy="82.5" r=".45" fill="#fff"/>
<circle cx="108.7" cy="105.3" r="1.05" fill="#fff3d5" stroke="#cf7819" stroke-width=".15"/>
<circle cx="108.7" cy="105.3" r=".45" fill="#fff"/>
<circle cx="46.4" cy="85" r="1.05" fill="#fff3d5" stroke="#cf7819" stroke-width=".15"/>
<circle cx="46.4" cy="85" r=".45" fill="#fff"/>
<circle cx="96" cy="72.3" r="1.05" fill="#fff3d5" stroke="#cf7819" stroke-width=".15"/>
<circle cx="96" cy="72.3" r=".45" fill="#fff"/>
<circle cx="96" cy="132" r="1.05" fill="#fff3d5" stroke="#cf7819" stroke-width=".15"/>
<circle cx="96" cy="132" r=".45" fill="#fff"/>
<circle cx="96" cy="97.7" r="1.05" fill="#fff3d5" stroke="#cf7819" stroke-width=".15"/>
<circle cx="96" cy="97.7" r=".45" fill="#fff"/>
<circle cx="96" cy="147.3" r="1.05" fill="#fff3d5" stroke="#cf7819" stroke-width=".15"/>
<circle cx="96" cy="147.3" r=".45" fill="#fff"/>
<circle cx="90.9" cy="135.8" r="1.05" fill="#fff3d5" stroke="#cf7819" stroke-width=".15"/>
<circle cx="90.9" cy="135.8" r=".45" fill="#fff"/>
<circle cx="111.2" cy="132" r="1.05" fill="#fff3d5" stroke="#cf7819" stroke-width=".15"/>
<circle cx="111.2" cy="132" r=".45" fill="#fff"/>
<circle cx="108.7" cy="102.8" r="1.05" fill="#fff3d5" stroke="#cf7819" stroke-width=".15"/>
<circle cx="108.7" cy="102.8" r=".45" fill="#fff"/>
<circle cx="111.2" cy="147.3" r="1.05" fill="#fff3d5" stroke="#cf7819" stroke-width=".15"/>
<circle cx="111.2" cy="147.3" r=".45" fill="#fff"/>
<circle cx="106.1" cy="135.8" r="1.05" fill="#fff3d5" stroke="#cf7819" stroke-width=".15"/>
<circle cx="106.1" cy="135.8" r=".45" fill="#fff"/>
<circle cx="131.5" cy="105.3" r="1.05" fill="#fff3d5" stroke="#cf7819" stroke-width=".15"/>
<circle cx="131.5" cy="105.3" r=".45" fill="#fff"/>
<circle cx="131.5" cy="67.2" r="1.05" fill="#fff3d5" stroke="#cf7819" stroke-width=".15"/>
<circle cx="131.5" cy="67.2" r=".45" fill="#fff"/>
<circle cx="61.7" cy="86.3" r="1.05" fill="#fff3d5" stroke="#cf7819" stroke-width=".15"/>
<circle cx="61.7" cy="86.3" r=".45" fill="#fff"/>
<circle cx="96" cy="74.9" r="1.05" fill="#fff3d5" stroke="#cf7819" stroke-width=".15"/>
<circle cx="96" cy="74.9" r=".45" fill="#fff"/>
<circle cx="55.3" cy="99" r="1.05" fill="#fff3d5" stroke="#cf7819" stroke-width=".15"/>
<circle cx="55.3" cy="99" r=".45" fill="#fff"/>
<circle cx="61.7" cy="88.8" r="1.05" fill="#fff3d5" stroke="#cf7819" stroke-width=".15"/>
<circle cx="61.7" cy="88.8" r=".45" fill="#fff"/>
<path d="M32 52h2M35 49v2M175 49v2M176 52h2M32 152h2M35 153v2M175 153v2M176 152h2M35 165h50M35 163v4M85 163v4" fill="none" stroke="#000" stroke-width=".14"/>
<text font-size="5.3" fill="#143040" x="18" y="20">COMPONENT SIDE - 1:1 PLACEMENT</text>
<text font-size="3.2" fill="#143040" x="18" y="27">TT-PZ2 / 140 x 100 mm / exact scale at 100% print</text>
<g font-size="3.2">
<text x="40" y="172">CALIBRATION: exactly 50 mm</text>
<text x="18" y="192">All components on bare FR4 side. Copper is on the opposite side.</text>
<text x="18" y="197">Blue dot = pin1. All copper pads round. JPI cable must be pin1-to-pin1.</text>
<text x="18" y="202">DRV: EN upper-left, VMOT upper-right. HC TRIG direct3.3V; no buffer.</text>
<text x="18" y="207">Capacitor pin1 positive. D1 pin1 cathode. Q1 pads E-B-C left-to-right.</text>
<text x="18" y="212">Keep JARM open until STEP/DIR software and homing are ready.</text>
</g>
<text font-size="2.8" x="35" y="179">Board outline 140 x 100 mm. A4 / Actual size / 100%.</text>
<text font-size="2" fill="#17384b" x="40" y="149.5">TT-PZ2 / PI ZERO + 2x DRV8825 / TOP</text>
<text font-size="1.8" fill="#17384b" x="102.8" y="72" transform="rotate(90 102.8 72)">JPI / Pi GPIO 40</text>
<g font-size="1.7" fill="#17384b">
<text x="135.5" y="73.7">DRV_PAN</text>
<text x="135.5" y="111.8">DRV_TILT</text>
</g>
<g font-size="1.4" fill="#17384b">
<text x="41.8" y="53.1">J5V</text>
<text x="161.1" y="53.1">J12V</text>
<text x="79.1" y="54.9">JBUZ</text>
<text x="154.2" y="57.6">C_PAN</text>
<text x="41" y="62.5">JOLED</text>
<text x="79.7" y="63.1">D1</text>
<text x="162.4" y="70.9">JM_PAN</text>
<text x="79.7" y="77.8">Q1</text>
<text x="135.5" y="76.7">DRV8825</text>
<text x="41" y="80.3">JHC</text>
<text x="87.3" y="80.9">R7</text>
<text x="50.5" y="87.3">R2</text>
<text x="41" y="93">JGREEN</text>
<text x="58.8" y="93">JRED</text>
<text x="67" y="93.6">R9</text>
<text x="79.7" y="93.6">R6</text>
<text x="154.2" y="95.7">C_TILT</text>
<text x="54.3" y="101.2">R3</text>
<text x="51.8" y="106.3">R4</text>
<text x="61.9" y="106.3">R5</text>
<text x="113.4" y="107">JARM</text>
<text x="122.9" y="107.6">R_EN</text>
<text x="162.4" y="109">JM_TILT</text>
<text x="135.5" y="114.8">DRV8825</text>
<text x="92.4" y="125.4">R_HPAN</text>
<text x="107.7" y="125.4">R_HTILT</text>
<text x="92.7" y="135.8">C_HPAN</text>
<text x="107.9" y="135.8">C_HTILT</text>
<text x="91.8" y="142.6">JH_PAN</text>
<text x="107.1" y="142.6">JH_TILT</text>
</g>
<g font-size="1.3" fill="#17384b">
<text x="41" y="56">M3</text>
<text x="123" y="56">M3</text>
<text x="132.5" y="64.7">EN</text>
<text x="147.8" y="64.7">VMOT</text>
<text x="132.5" y="102.8">EN</text>
<text x="147.8" y="102.8">VMOT</text>
<text x="41" y="148">M3</text>
<text x="173" y="148">M3</text>
</g>
<g font-size="1.1" fill="#9b4d00">
<text x="97.2" y="59.1">W02</text>
<text x="46.4" y="61.7">W01</text>
<text x="97.2" y="61.7">W04</text>
<text x="97.2" y="64.2">W05</text>
<text x="47.6" y="71.8">W04</text>
<text x="47.6" y="69.3">W05</text>
<text x="97.2" y="71.8">W15</text>
<text x="109.9" y="71.8">W06</text>
<text x="132.7" y="66.7">W20</text>
<text x="97.2" y="76.9">W07</text>
<text x="97.2" y="74.4">W21</text>
<text x="109.9" y="76.9">W08</text>
<text x="132.7" y="74.4">W02</text>
<text x="47.6" y="82">W01</text>
<text x="132.7" y="82">W06</text>
<text x="148" y="82">W14</text>
<text x="47.6" y="84.5">W15</text>
<text x="62.9" y="85.8">W21</text>
<text x="62.9" y="88.3">W22</text>
<text x="109.9" y="84.5">W09</text>
<text x="132.7" y="84.5">W11</text>
<text x="79.4" y="92.1">W10</text>
<text x="97.2" y="94.7">W10</text>
<text x="56.5" y="98.5">W22</text>
<text x="97.2" y="99.8">W12</text>
<text x="97.2" y="97.2">W16</text>
<text x="109.9" y="97.2">W11</text>
<text x="97.2" y="104.8">W03</text>
<text x="97.2" y="102.3">W13</text>
<text x="109.9" y="104.8">W14</text>
<text x="109.9" y="102.3">W18</text>
<text x="118.8" y="106.1">W03</text>
<text x="132.7" y="104.8">W20</text>
<text x="51.4" y="117.5">W07</text>
<text x="66.7" y="117.5">W08</text>
<text x="132.7" y="120.1">W12</text>
<text x="132.7" y="122.6">W13</text>
<text x="148" y="120.1">W09</text>
<text x="97.2" y="131.5">W16</text>
<text x="112.4" y="131.5">W18</text>
<text x="92.1" y="135.3">W17</text>
<text x="107.3" y="135.3">W19</text>
<text x="97.2" y="146.8">W17</text>
<text x="112.4" y="146.8">W19</text>
</g>
</svg>
